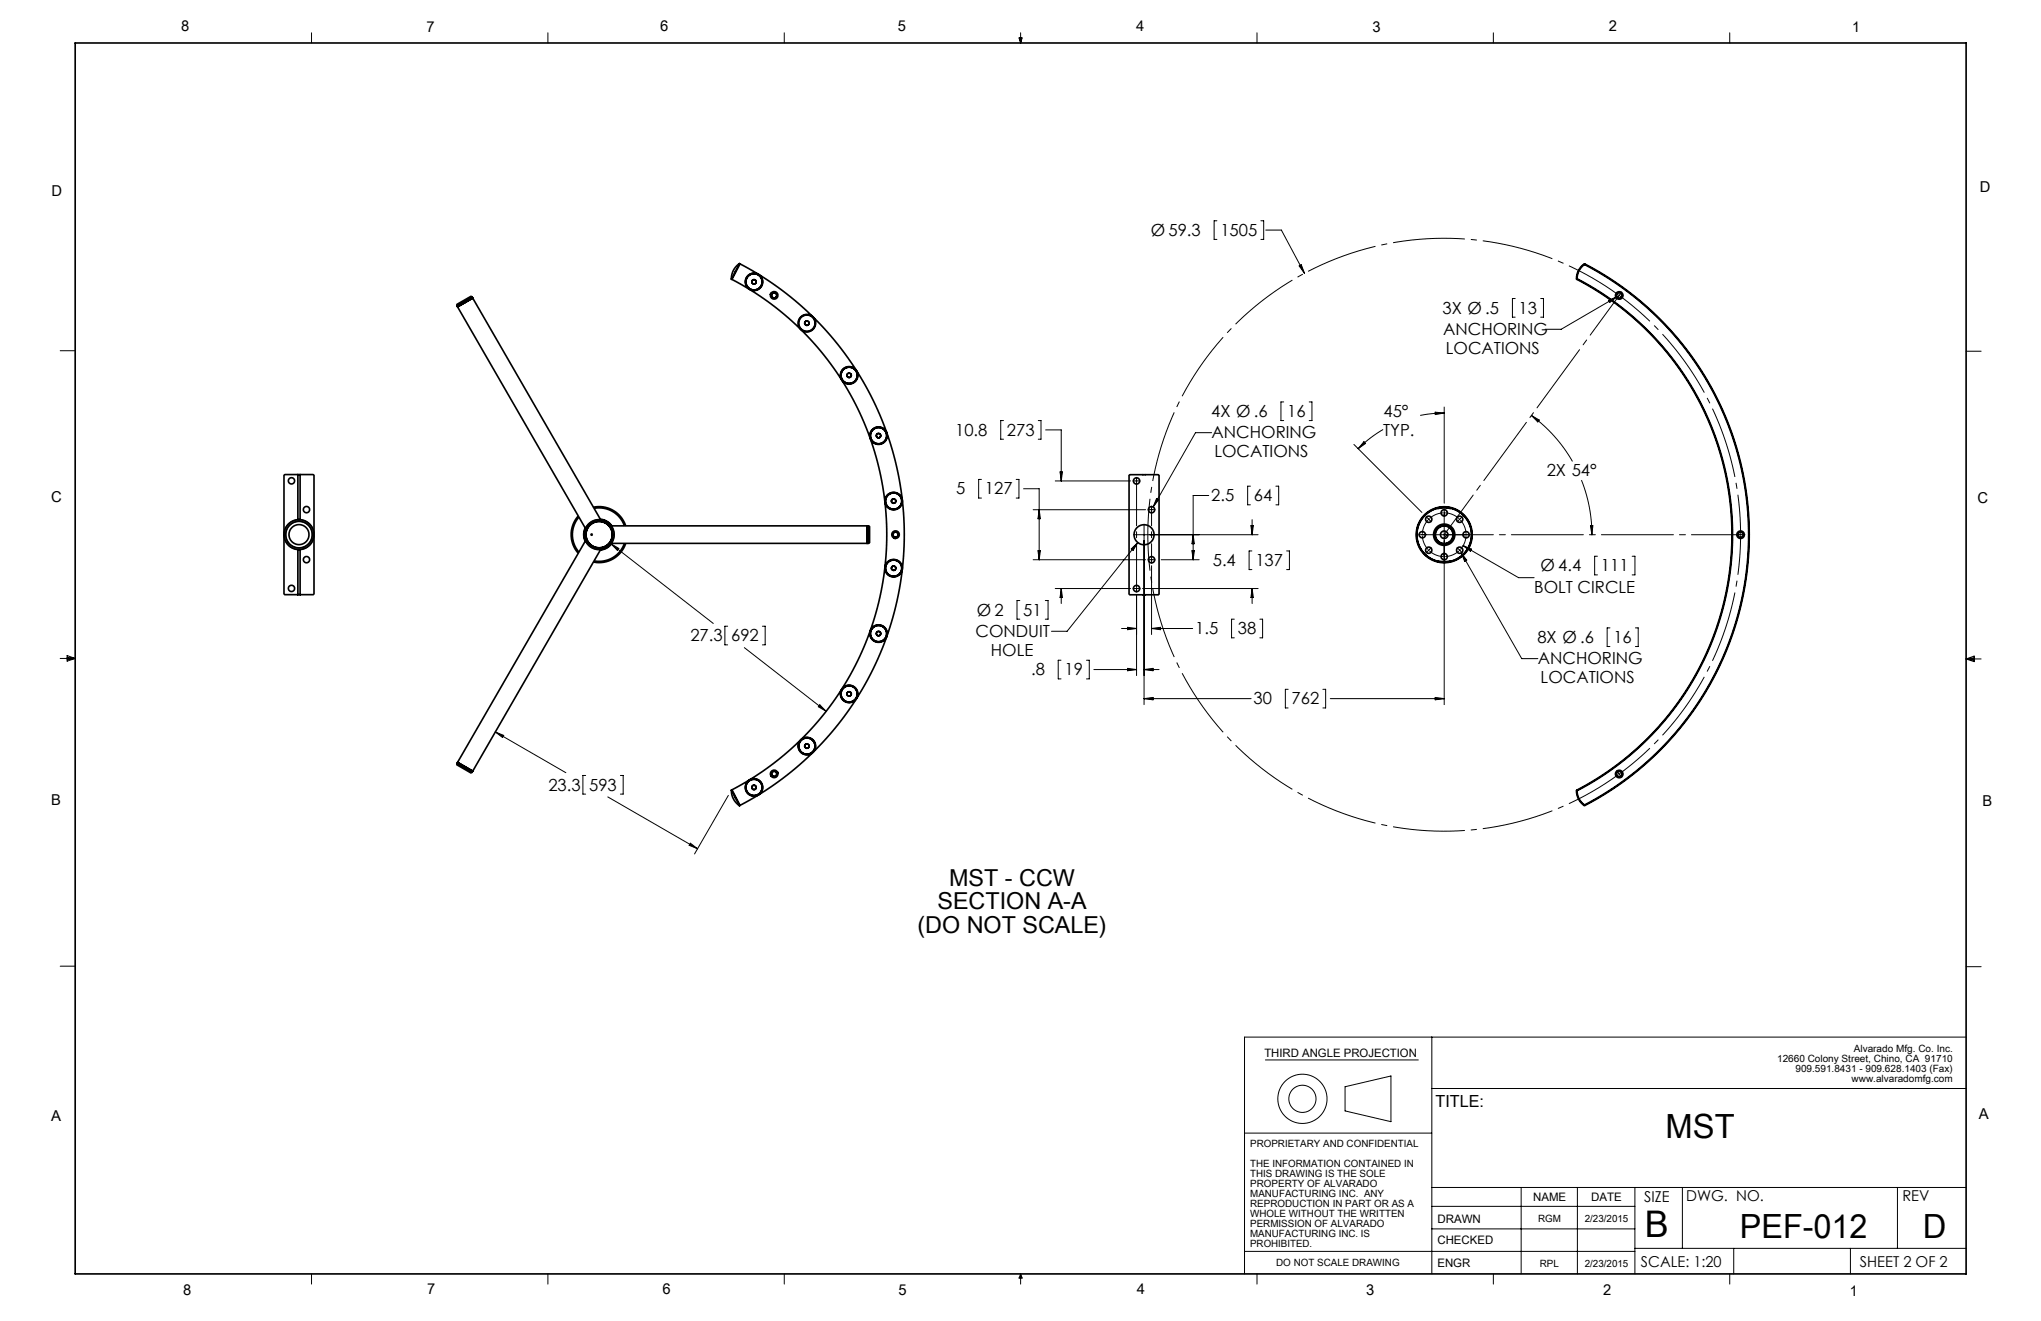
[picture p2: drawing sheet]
<svg xmlns="http://www.w3.org/2000/svg" width="432mm" height="279mm" viewBox="0 0 432 279" stroke-linecap="round" stroke-linejoin="round" font-family="sans-serif">
<path d="M300.9 113.3a4.6 4.6 0 0 0 1.2 2.9M302.1 110a4.6 4.6 0 0 0-1.2 2.9M302.4 116.5a4.6 4.6 0 0 0 2.9 1.2M305.3 108.5a4.6 4.6 0 0 0-2.9 1.2M305.8 117.7a4.6 4.6 0 0 0 2.9-1.2M308.7 109.7a4.6 4.6 0 0 0-2.9-1.2M309 116.2a4.6 4.6 0 0 0 1.2-2.9M310.2 112.9a4.6 4.6 0 0 0-1.2-2.9" fill="none" stroke="#000" stroke-width=".21" stroke-dasharray="15.2 1.3 1.3 1.3" stroke-linecap="butt"/>
<path d="M368.2 112.9a62.7 62.7 0 0 0-25.5-50.3M342.7 163.6a62.7 62.7 0 0 0 25.5-50.3" fill="none" stroke="#000" stroke-width=".21" stroke-dasharray="15.2 1.3 1.3 1.3" stroke-dashoffset="7" stroke-linecap="butt"/>
<path d="M342.4 62.4a62.7 62.7 0 0 0-99.6 50.7 62.7 62.7 0 0 0 99.6 50.7" fill="none" stroke="#000" stroke-width=".21" stroke-dasharray="15.2 1.3 1.3 1.3" stroke-dashoffset="3.1" stroke-linecap="butt"/>
<g fill="none" stroke="#000" stroke-width=".21">
<path d="M65.9 6.9v2.2M115.9 6.9v2.2M165.9 6.9v2.2M215.6 8h.6l-.3 1.1zM215.7 8l.2 1.1M215.9 6.9v2.2M216 8l-.1 1.1M265.9 6.9v2.2M315.9 6.9v2.2M365.9 6.9v2.2M161.3 59.2l-.1 .1M257.5 46.7h-.6v3.9h.6"/>
<path d="M266.8 46.7h.5v3.9h-.5M267.8 48.7h3.3l4.9 9.1M274.9 56.2l.4-.2 .7 1.8zM12.7 74.2h3.2M159.2 61.3l-.1 .1M169.2 69.2l-.1 .1M171.7 66.8l-.1 .1M178.6 77.9l-.5 .4M181.5 79.4l-.2 .2M320.6 63.1h-.6v4h.6M326 63.1h.5v4h-.5M340.3 63.5l1.8-.7-1.5 1.1z"/>
<path d="M342.1 62.8l-11.8 6.8h-3.4M342.4 62.7l-.4 .5M342.5 62.4l.2 .2M342.6 62.4l-.1 .2M343.1 61.8l-.4 .5M416 74.3h3.1M179.8 81.1l-.1 .1M185.2 93.7l-.1 .1M187.5 91.4l-.1 .1M212.3 89h-.6v3.9h.6M219.7 89h.5v3.9h-.5M221.2 90.9h3.3v10.8"/>
<path d="M224.3 99.8h.5l-.3 1.9zM256.3 91.5h-3.4l-8.9 15.7M271.6 85h-.6v4h.6M277 85h.6v4h-.6M286.4 94l14.4 14.4M288.6 93.4l.3 .4-1.6 1.1zM292.6 90.8a25.8 25.8 0 0 0-5.3 4.1M303.6 87.2l1.9 .2-1.9 .3zM305.5 87.4l-2.5 .1-2.5 .4M305.5 86.1v20.3M324 87.9a31.3 31.3 0 0 1 8.7 9.7M324 87.9l1.7 .9-.4 .4z"/>
<path d="M61 114.7l-.3 .2M64.6 115.6l-.7 .6M65.1 110.5l-.3 .3M66.4 113.8l-.7 .6M124.2 114.3l-.3 .2M127.1 115.9l-.4 .4M128.2 110.3l-.3 .2M129.3 115l1.6 1-.3 .4zM129.3 115l21.6 16.9M129.9 113l-.4 .4M189.2 107.7l-.2 .1M190.8 119.5l-.1 .1"/>
<path d="M190.9 105.9l-.1 .2M207.6 101.4h-.6v3.9h.6M215 101.4h.6v3.9h-.6M216.5 103.4h3.4v15M218.6 118.4h23.8M218.6 107.8h23.8M219.6 116.5h.5l-.2 1.9zM219.9 107.8l.2 1.9h-.5zM223.2 101.7h16M239.3 116.1l1.4-1.3-1 1.6zM239.7 101.7h.5M239.8 113.1h2"/>
<path d="M240.3 101.7h.3M240.5 101v.5M240.5 101.6v.2M240.7 101.7h.5M240.7 114.8l-14.9 18.7h-3.3M241.9 113.1h.2M242 110.9v2M242 113v.2M242 113.3v35.7M242.3 113.1h23.9M242.9 118.4h.5M242.9 107.8h.5"/>
<path d="M243.5 118.4h.2M243.5 107.8h.2M243.6 107v.6M243.6 107.7v.2M243.6 118.3v.2M243.6 118.6v.6M243.6 119.7v14.5M243.8 118.4h.6M243.8 107.8h.6M244.7 105.5l.4 .2-1.1 1.5zM245.7 118.4h8M252.2 116.5h.5l-.3 1.9z"/>
<path d="M252.4 113.1l.3 1.9h-.5zM255.7 104.8h-3.3v13.6M264.5 102.8h-.5v4h.5M264.6 111.2h.6l-.3 1.9zM264.9 116.5h-.6v4h.6M264.9 109.9v3.2M269.9 102.8h.6v4h-.6M272.2 116.5h.6v4h-.6M300.1 113.1h.6M300.8 113.1h.2M300.9 113v.2M301.1 113.1h4.2"/>
<path d="M301.7 109.3l.4 .4M302.1 116.5l-.4 .4M302.2 109.8l.1 .1M302.2 116.3l.1 .1M302.3 116.4h.1M302.3 116.4h-.1M302.3 116.3v.1M302.3 109.8l-.1 .1M302.4 110l.4 .4M302.8 115.8l-.4 .4M305.4 108.5h.2M305.4 117.7h.2"/>
<path d="M305.4 113.1h.2M305.5 107.7v.6M305.5 108.4v.2M305.5 108.7v4.2M305.5 113v.2M305.5 113.3v35.7M305.8 113.1h4.2M308.3 115.8l.4 .4M308.7 110l-.4 .4M308.7 109.8l.2 .1M308.7 116.3l.2 .1M308.9 116.3l-.2 .1"/>
<path d="M308.9 109.8l-.2 .1M309 116.5l.4 .4M309.1 116.9l1.2 1.6-.4 .2zM309.1 116.9l12.8 22.4h3.5M309.4 109.3l-.4 .4M309.5 115.4l1.8 .7-.2 .5zM309.5 115.4l11.8 6.8h3.3M310.1 113.1h.2M310.2 113v.2M310.4 113.1h.5M334.6 101.5a31.2 31.2 0 0 1 2.2 11.6M336.5 111.2h.5l-.2 1.9z"/>
<path d="M338 117.6h-.6v4h.6M345.3 117.6h.6v4h-.6M367.3 113.1h.7M368.1 113.1h.3M368.2 113v.2M368.5 113.1h.6M12.7 139.3h3.2M14.2 139l1.7 .3M14.2 138.7l1.7 .6-1.7 .5zM15.9 139.3l-1.7 .2M153.9 132.4h-.5v4h.5M157.5 137l17.3 13.4"/>
<path d="M161.3 132.4h.6v4h-.6M184.4 134.9l-.1 .1M186.9 132.4l-.1 .1M188.5 121.8l-.1 .1M215.8 127h-.6v4h.6M221.1 127h.6v4h-.6M223.2 124.5h16M224.5 139.6h-.6v4h.6M224.5 124.5l.3 1.9h-.5zM224.5 124.5v3.2M229.9 139.6h.5v4h-.5M237.3 132.9h3.2"/>
<path d="M238.5 132.7l2 .2-2 .3zM239.7 124.5h.5M240.3 124.5h.3M240.5 124.4v.2M240.5 124.7v.5M240.5 125.7v17.2M240.7 124.5h.5M241.7 124.5h24.5M243.6 132.9l1.9-.2v.5zM243.6 132.9h8.7M261.1 131h-.5v3.9h.5M264.9 124.5l.3 1.9h-.6z"/>
<path d="M264.9 124.5v3.2M266.5 131h.6v3.9h-.6M340.6 132.8h-.6v3.9h.6M346 132.8h.6v3.9h-.6M416 139.4h3.1M416 139.4l1.7-.6v1.1zM416 139.4l1.7 .2M417.7 139.1l-1.7 .3M104.8 154.8l14.9 8.6M104.8 154.8l1.8 .7-.3 .5zM169.4 158.9l-.1 .1M171.8 156.5l.1-.1-.1 .1"/>
<path d="M173.4 149.1l1.4 1.3-1.7-.9zM178.4 145.4l-.2 .1M179.8 148.5l-.1 .1M181.5 146.8l-.2 .1M231.4 141.6h9.1M238.5 141.4l2 .2-2 .3zM242 147.8l1.9-.3v.5zM242 141.6l1.9-.2v.5zM242 147.8h22.7M242 141.6h3.2M272.5 145.8h-.6v3.9h.6M279.9 145.8h.6v3.9h-.6"/>
<path d="M281.4 147.8h24.1M303.6 147.5l1.9 .3-1.9 .2zM123.9 164h-.6v4h.6M128.6 168.5l19 11M131.3 164h.5v4h-.5M146.1 178.3l1.5 1.2-1.8-.7zM154.1 168.2l-7.2 12.4M158 165.8l-.3 .3M159 164.8l-.2 .2M160.1 168.1l-.2 .2M161.3 167l-.2 .2M342 163l.4 .5"/>
<path d="M342.5 163.6l.1 .2M342.7 163.6l-.2 .2M342.7 163.9l.4 .5M12.7 204.4h3.2M302.9 219.4v50M416 204.5h3.1M416 219.4h-152.7v50M263.3 239.7h39.6M267.7 224.2h32.4M284.6 229.9l9.7-2.3v9.6l-9.7-2.2zM302.9 230.2h113.1M302.9 251.2h113.1"/>
<path d="M302.9 259.9h43M302.9 255.2h43M321.8 251.2v18.2M333.7 251.2v18.2M345.9 251.2v18.2M355.9 251.2v12.8M401.4 251.2v12.8M65.9 269.4v2.2M115.9 269.4v2.2M165.9 269.4v2.2M215.9 269.4v2.2M215.9 269.4l.3 .9h-.6z"/>
<path d="M263.3 264.7h82.6M265.9 269.4v2.2M315.9 269.4v2.2M345.9 264h70.1M365.9 269.4v2.2M366.8 264v5.4M391.5 264v5.4"/>
<circle cx="159.5" cy="59.6" r="1.73"/>
<circle cx="159.5" cy="59.6" r="1.85"/>
<circle cx="159.5" cy="59.6" r="1.71"/>
<circle cx="170.7" cy="68.4" r="1.71"/>
<circle cx="170.7" cy="68.4" r="1.85"/>
<circle cx="179.6" cy="79.4" r="1.73"/>
<circle cx="179.6" cy="79.4" r="1.85"/>
<circle cx="185.9" cy="92.1" r="1.73"/>
<circle cx="185.9" cy="92.1" r="1.85"/>
<circle cx="63.3" cy="113.1" r="2.8"/>
<circle cx="63.3" cy="113.1" r="3.2"/>
<circle cx="126.8" cy="113.1" r="2.8"/>
<circle cx="126.8" cy="113.1" r="3.2"/>
<circle cx="189.1" cy="106" r="1.73"/>
<circle cx="189.1" cy="106" r="1.85"/>
<circle cx="185.9" cy="134" r="1.73"/>
<circle cx="185.9" cy="134" r="1.85"/>
<circle cx="189.1" cy="120.2" r="1.73"/>
<circle cx="189.1" cy="120.2" r="1.85"/>
<circle cx="170.7" cy="157.8" r="1.73"/>
<circle cx="170.7" cy="157.8" r="1.85"/>
<circle cx="179.6" cy="146.8" r="1.73"/>
<circle cx="179.6" cy="146.8" r="1.85"/>
<circle cx="159.5" cy="166.5" r="1.71"/>
<circle cx="159.5" cy="166.5" r="1.73"/>
<circle cx="159.5" cy="166.5" r="1.85"/>
<circle cx="275.5" cy="232.4" r="5.2"/>
<circle cx="275.5" cy="232.4" r="2.88"/>
</g>
<g fill="none" stroke="#000" stroke-width=".35">
<path d="M15.9 9.1h400.1v260.3h-400.1zM154.7 59l.2 .1M154.9 59.1a60.9 60.9 0 0 1 0 108l1.7 3.2M156.4 55.7a3.9 3.9 0 0 0-1.7 3.3M156.4 55.7l.2 .1M156.4 55.7l-1.7 3.3M156.6 55.8a64.6 64.6 0 0 1 0 114.5M156.6 55.8l-1.7 3.3M333.6 59.1l.1-.1a61 61 0 0 1 0 108.2l-.1-.1M333.6 59.1a60.9 60.9 0 0 1 0 108M335.3 56a64.4 64.4 0 0 1 0 114.2v.1M335.3 55.9l-.1-.1a3.9 3.9 0 0 0-1.7 3.2l.2 .1"/>
<path d="M335.3 55.9a3.7 3.7 0 0 0-1.6 3.2M335.3 55.9a64.5 64.5 0 0 1 0 114.4M335.3 55.9v.1M96.7 64.7l27.1 47M99.9 62.8l-.4-.1-2.7 1.6-.1 .4M99.9 62.8l.1 .3M99.9 62.8l-3.2 1.9M100 63.1l27 46.7M100 63.1l-3.2 1.8M163.1 62l-.1 .4M60.2 100.5l6-.1 .2 .2v24.9l-.2 .3h-5.9l-.2-.2zM63 100.4v9.5h.5v-9.5"/>
<path d="M122.3 109.1a5.9 5.9 0 0 0 0 7.9M122.5 109.4a5.7 5.7 0 0 0 0 7.4M123.8 114.5l-27 46.7M123.8 114.5l.2 .1M123.8 111.6a3.3 3.3 0 0 0 0 2.9M124 111.6l-.2 .1M125.5 107.3a5.9 5.9 0 0 1 6.9 3.9M125.7 107.5a5.7 5.7 0 0 1 6.4 3.7M126.8 116.2l.2 .1M127 109.8a3.3 3.3 0 0 1 2.5 1.4M127 116.3l-27 46.8M127 109.8l-.2 .1"/>
<path d="M129.5 114.9a3.3 3.3 0 0 1-2.5 1.4M129.5 114.9h54.2M129.5 111.2h54.2M129.5 111.2v.2M129.5 114.7v.2M132.1 114.9a5.7 5.7 0 0 1-6.4 3.7M132.4 114.9a5.9 5.9 0 0 1-6.9 4M183.4 111.2v3.7M183.7 111.2l.3 .3v3.2l-.3 .2M183.7 111.2v3.7M189 113.7l.5 .2M238.9 100.5l6.1-.1 .2 .2v24.9l-.2 .3h-5.9l-.2-.2z"/>
<path d="M304.1 107.5a5.8 5.8 0 0 1 2.8-.1v.2a5.7 5.7 0 0 0-2.7 0zM304.2 107.5a5.8 5.8 0 0 0-4.4 5.6 5.8 5.8 0 0 0 4.4 5.6M304.2 118.6a5.7 5.7 0 0 0 2.7 0v.1a5.8 5.8 0 0 1-2.7 .1zM305.5 107.2v.1M305.5 118.9v.1M305.5 107.3a5.8 5.8 0 0 0-5.8 5.8 5.8 5.8 0 0 0 5.8 5.8M305.5 107.2a5.9 5.9 0 0 0-5.9 5.9 5.9 5.9 0 0 0 5.9 5.9M305.5 107.3a5.8 5.8 0 0 1 5.9 5.8 5.8 5.8 0 0 1-5.9 5.8M305.5 107.2a5.9 5.9 0 0 1 6 5.9 5.9 5.9 0 0 1-6 5.9M306.9 107.5a5.8 5.8 0 0 1 4.4 5.6 5.8 5.8 0 0 1-4.4 5.6M63 125.8v-9.5h.5v9.5M96.7 161.5l3.2 1.8"/>
<path d="M96.7 161.5l.1 .3 2.7 1.6 .4-.1M96.8 161.2l-.1 .3M96.8 161.2l3.2 1.9M100 163.1l-.1 .2M154.7 167.1l1.7 3.3M154.7 167.1a3.9 3.9 0 0 0 1.7 3.3M154.9 167.1h-.2M156.6 170.3l-.2 .1M163.1 164l.1 .2M164.4 163.2l.2 .4M333.7 167.1l-.2 .1a3.9 3.9 0 0 0 1.7 3.2l.1-.1M333.7 167.1a3.7 3.7 0 0 0 1.6 3.2"/>
<circle cx="159.5" cy="59.6" r="1.85"/>
<circle cx="159.5" cy="59.6" r="1.71"/>
<circle cx="159.5" cy="59.6" r="1.73"/>
<circle cx="159.5" cy="59.6" r=".46"/>
<circle cx="163.8" cy="62.5" r=".54"/>
<circle cx="163.8" cy="62.5" r=".79"/>
<circle cx="163.8" cy="62.5" r=".56"/>
<circle cx="170.7" cy="68.4" r="1.71"/>
<circle cx="170.7" cy="68.4" r="1.85"/>
<circle cx="170.7" cy="68.4" r=".46"/>
<circle cx="179.6" cy="79.4" r="1.85"/>
<circle cx="179.6" cy="79.4" r=".46"/>
<circle cx="179.6" cy="79.4" r="1.71"/>
<circle cx="342.6" cy="62.5" r=".54"/>
<circle cx="342.6" cy="62.5" r=".79"/>
<circle cx="185.9" cy="92.1" r="1.71"/>
<circle cx="185.9" cy="92.1" r=".46"/>
<circle cx="185.9" cy="92.1" r="1.85"/>
<circle cx="61.7" cy="101.7" r=".66"/>
<circle cx="63.3" cy="113.1" r="2.12"/>
<circle cx="63.3" cy="113.1" r="3.2"/>
<circle cx="63.3" cy="113.1" r="2.8"/>
<circle cx="64.8" cy="107.8" r=".66"/>
<circle cx="64.8" cy="118.4" r=".66"/>
<circle cx="125.2" cy="113.1" r=".13"/>
<circle cx="126.8" cy="113.1" r="3.2"/>
<circle cx="126.8" cy="113.1" r="2.8"/>
<circle cx="189.1" cy="106" r=".46"/>
<circle cx="189.1" cy="106" r="1.71"/>
<circle cx="189.1" cy="106" r="1.85"/>
<circle cx="189.5" cy="113.1" r=".54"/>
<circle cx="189.5" cy="113.1" r=".79"/>
<circle cx="189.5" cy="113.1" r=".56"/>
<circle cx="240.5" cy="101.7" r=".66"/>
<circle cx="242" cy="113.1" r="2.12"/>
<circle cx="243.6" cy="118.4" r=".66"/>
<circle cx="243.6" cy="107.8" r=".66"/>
<circle cx="300.9" cy="113.1" r=".66"/>
<circle cx="302.3" cy="109.8" r=".66"/>
<circle cx="302.3" cy="116.4" r=".66"/>
<circle cx="305.5" cy="113.1" r="1.94"/>
<circle cx="305.5" cy="113.1" r=".79"/>
<circle cx="305.5" cy="117.7" r=".66"/>
<circle cx="305.5" cy="113.1" r="2.25"/>
<circle cx="305.5" cy="108.5" r=".66"/>
<circle cx="305.5" cy="113.1" r="1.85"/>
<circle cx="308.8" cy="109.8" r=".66"/>
<circle cx="308.8" cy="116.4" r=".66"/>
<circle cx="310.2" cy="113.1" r=".66"/>
<circle cx="368.2" cy="113.1" r=".79"/>
<circle cx="368.2" cy="113.1" r=".54"/>
<circle cx="61.7" cy="124.5" r=".66"/>
<circle cx="185.9" cy="134" r="1.71"/>
<circle cx="185.9" cy="134" r="1.85"/>
<circle cx="185.9" cy="134" r=".46"/>
<circle cx="189.1" cy="120.2" r="1.71"/>
<circle cx="189.1" cy="120.2" r="1.85"/>
<circle cx="189.1" cy="120.2" r=".46"/>
<circle cx="240.5" cy="124.5" r=".66"/>
<circle cx="170.7" cy="157.8" r="1.71"/>
<circle cx="170.7" cy="157.8" r="1.85"/>
<circle cx="170.7" cy="157.8" r=".46"/>
<circle cx="179.6" cy="146.8" r=".46"/>
<circle cx="179.6" cy="146.8" r="1.85"/>
<circle cx="179.6" cy="146.8" r="1.71"/>
<circle cx="159.5" cy="166.5" r="1.73"/>
<circle cx="159.5" cy="166.5" r="1.85"/>
<circle cx="159.5" cy="166.5" r="1.71"/>
<circle cx="159.5" cy="166.5" r=".46"/>
<circle cx="163.8" cy="163.7" r=".54"/>
<circle cx="163.8" cy="163.7" r=".79"/>
<circle cx="163.8" cy="163.7" r=".56"/>
<circle cx="342.6" cy="163.7" r=".54"/>
<circle cx="342.6" cy="163.7" r=".79"/>
</g>
<path d="M342.6 62.5l-37.1 50.6M305.5 113.1h62.7" fill="none" stroke="#000" stroke-width=".21" stroke-dasharray="15.2 1.3 1.3 1.3" stroke-dashoffset="4.8"/>
<path d="M240.5 101.9v22.4" fill="none" stroke="#000" stroke-width=".21" stroke-dasharray="15.2 1.3 1.3 1.3" stroke-dashoffset="6"/>
<path d="M243.6 108v10.2" fill="none" stroke="#000" stroke-width=".21" stroke-dasharray="15.2 1.3 1.3 1.3" stroke-dashoffset="12.1"/>
<g fill="none" stroke="#000" stroke-width=".25">
<path d="M333.7 58.7l-.2 .1M336.1 56.2l-.1 .1M338.9 57.9l-.1 .1M341.7 59.6l-.1 .1M336.4 60.5h-.1M339.1 62.2l-.1 .1M342.8 63h.1M343.4 62.4l-.4 .3M344.3 66l-.1 .1M344.3 61.5l-.1 .1M346.7 68.1l-.1 .1M346.8 63.5l-.1 .1"/>
<path d="M349 70.3l-.1 .1M349.2 65.6l-.1 .1M351.2 72.6l-.1 .1M351.5 67.8l-.1 .1M353.2 75l-.1 .1M353.7 70.1l-.1 .1M355.1 77.6l-.1 .1M355.7 72.5l-.1 .1M357.7 75.1h-.1M359.5 77.7l-.1 .1M357 80.3l-.1 .1M358.6 83.1l-.1 .1"/>
<path d="M360.2 86l-.1 .1M361.2 80.5l-.1 .1M361.6 89.1l-.1 .1M362.8 83.4l-.1 .1M362.9 92.3l-.1 .1M364 95.7l-.1 .1M364.3 86.4l-.1 .1M364.9 99.2l-.1 .1M365.6 89.6l-.1 .1M366.8 92.9l-.1 .1M367.9 96.3l-.2 .1M368.7 99.9l-.1 .1"/>
<path d="M300 114.8l-.1 .1M301.6 108.7l-.5 .4M301.7 117.5v.1M304.5 114.7l-.2 .3M304.9 118.9l-.1 .1M306.3 112.9l-.9 1M307.3 107.5h-.1M307.4 111.8l-.2 .3M310 109.2v.1M311.4 112.3l-.1 .1M365.7 103l-.1 .1M366.2 106.9l-.1 .1"/>
<path d="M366.5 115.6l-.1 .2M366.5 111.1l-.1 .1M369 113.1l-.8 .8M369.4 103.7l-.1 .2M369.9 107.8l-.2 .1M370 116.6l-.2 .2M370.1 112.1l-.2 .1M360.5 139.6l-.3 .3M363.5 132.1l-.2 .2M365.2 125.9l-.2 .2M366.1 120.5l-.2 .2M366.9 133.2l-.2 .2"/>
<path d="M368.6 127l-.2 .2M369.5 121.6l-.1 .1M345.9 158.7l-1.2 1.2M352.4 152.2l-1.3 1.2M357 152.1l-.8 .7M363.9 140.7l-.3 .3M334.7 169.8l-.1 .1M345.2 163.8l-.7 .7"/>
</g>
<g fill="#000">
<path d="M336.5 111.2l.3 1.9 .2-1.9zM324 87.9l1.3 1.3 .4-.4zM303.6 87.2v.5l1.9-.3zM288.6 93.4l-1.3 1.5 1.6-1.1zM340.3 63.5l.3 .4 1.5-1.1zM309.5 115.4l1.6 1.2 .2-.5zM309.1 116.9l.8 1.8 .4-.2zM242 147.8l1.9 .2v-.5zM303.6 147.5v.5l1.9-.2zM274.9 56.2l1.1 1.6-.7-1.8zM242 141.6l1.9 .3v-.5zM238.5 141.4v.5l2-.3zM238.5 132.7v.5l2-.3zM243.6 132.9l1.9 .3v-.5zM252.4 113.1l-.2 1.9h.5zM252.2 116.5l.2 1.9 .3-1.9zM264.6 111.2l.3 1.9 .3-1.9zM264.9 124.5l-.3 1.9h.6zM219.6 116.5l.3 1.9 .2-1.9zM219.9 107.8l-.3 1.9h.5zM224.3 99.8l.2 1.9 .3-1.9zM224.5 124.5l-.2 1.9h.5zM244.7 105.5l-.7 1.7 1.1-1.5zM239.3 116.1l.4 .3 1-1.6z" fill-rule="evenodd"/>
<path d="M146.1 178.3l-.3 .5 1.8 .7zM104.8 154.8l1.5 1.2 .3-.5zM129.3 115l1.3 1.4 .3-.4zM173.4 149.1l-.3 .4 1.7 .9z" fill-rule="evenodd"/>
</g>
<text font-size="7.8" x="348" y="261.7">B</text>
<g font-size="7.1">
<text x="352.4" y="240.6">MST</text>
<text x="368.1" y="261.8">PEF-012</text>
<text x="406.8" y="261.8">D</text>
</g>
<g font-size="4.9">
<text x="200.8" y="187.4">MST - CCW</text>
<text x="194.1" y="197.3">(DO NOT SCALE)</text>
<text x="198.3" y="192.3">SECTION A-A</text>
</g>
<g font-size="3.5">
<text x="243.5" y="49.9">Ø 59.3</text>
<text x="258.2" y="49.9">1505</text>
<text x="305.2" y="66.3">3X Ø .5</text>
<text x="305.3" y="70.9">ANCHORING</text>
<text x="321.3" y="66.3">13</text>
<text x="305.9" y="74.8">LOCATIONS</text>
<text x="256.2" y="88.2">4X Ø .6</text>
<text x="272.3" y="88.2">16</text>
<text x="292.7" y="88.2">45°</text>
<text x="202.1" y="92.1">10.8</text>
<text x="213" y="92.1">273</text>
<text x="256.3" y="92.7">ANCHORING</text>
<text x="292.6" y="92.2">TYP.</text>
<text x="256.9" y="96.7">LOCATIONS</text>
<text x="327.2" y="100.8">2X 54°</text>
<text x="202.3" y="104.6">5</text>
<text x="208.4" y="104.6">127</text>
<text x="256.3" y="106">2.5</text>
<text x="265.3" y="106">64</text>
<text x="256.6" y="119.7">5.4</text>
<text x="265.6" y="119.7">137</text>
<text x="324.6" y="125.4">BOLT CIRCLE</text>
<text x="325.9" y="120.8">Ø 4.4</text>
<text x="338.7" y="120.8">111</text>
<text x="206.7" y="130.2">Ø 2</text>
<text x="216.5" y="130.2">51</text>
<text x="146.1" y="135.6">27.3</text>
<text x="154.7" y="135.6">692</text>
<text x="206.4" y="134.7">CONDUIT</text>
<text x="252.9" y="134.1">1.5</text>
<text x="261.9" y="134.1">38</text>
<text x="325.2" y="136">8X Ø .6</text>
<text x="341.3" y="136">16</text>
<text x="209.6" y="138.7">HOLE</text>
<text x="218.2" y="142.8">.8</text>
<text x="225.2" y="142.8">19</text>
<text x="325.4" y="140.5">ANCHORING</text>
<text x="265.2" y="149">30</text>
<text x="273.3" y="149">762</text>
<text x="325.9" y="144.5">LOCATIONS</text>
<text x="116" y="167.2">23.3</text>
<text x="124.6" y="167.2">593</text>
<text x="303.7" y="234.1">TITLE:</text>
</g>
<g font-size="3.2">
<text x="38.3" y="6.6">8</text>
<text x="90.2" y="6.7">7</text>
<text x="139.7" y="6.5">6</text>
<text x="190" y="6.5">5</text>
<text x="240.4" y="6.5">4</text>
<text x="290.4" y="6.7">3</text>
<text x="340.4" y="6.5">2</text>
<text x="391.9" y="6.7">1</text>
<text x="10.9" y="41.5">D</text>
<text x="418.9" y="40.7">D</text>
<text x="10.9" y="106.2">C</text>
<text x="418.4" y="106.4">C</text>
<text x="10.8" y="170.2">B</text>
<text x="419.4" y="170.5">B</text>
<text x="10.8" y="237.2">A</text>
<text x="418.6" y="236.7">A</text>
<text x="347.8" y="254.3">SIZE</text>
<text x="356.7" y="254">DWG. NO.</text>
<text x="402.5" y="254.1">REV</text>
<text x="347.2" y="268.1">SCALE: 1:20</text>
<text x="393.5" y="268.1">SHEET 2 OF 2</text>
<text x="38.8" y="273.8">8</text>
<text x="90.4" y="273.8">7</text>
<text x="140.2" y="273.8">6</text>
<text x="190.1" y="273.9">5</text>
<text x="240.5" y="273.8">4</text>
<text x="289" y="273.8">3</text>
<text x="339.1" y="273.8">2</text>
<text x="391.4" y="274.1">1</text>
</g>
<g font-size="2.5">
<text x="267.5" y="223.6">THIRD ANGLE PROJECTION</text>
<text x="324.3" y="254.1">NAME</text>
<text x="336.6" y="254.1">DATE</text>
<text x="304.1" y="258.6">DRAWN</text>
<text x="304.1" y="263.1">CHECKED</text>
<text x="304.1" y="268">ENGR</text>
</g>
<g font-size="2.1">
<text x="376" y="224.7">12660 Colony Street, Chino, CA 91710</text>
<text x="379.9" y="226.8">909.591.8431 - 909.628.1403 (Fax)</text>
<text x="392.2" y="222.6">Alvarado Mfg. Co. Inc.</text>
<text x="391.7" y="228.9">www.alvaradomfg.com</text>
<text x="264.5" y="242.5">PROPRIETARY AND CONFIDENTIAL</text>
<text x="264.5" y="246.7">THE INFORMATION CONTAINED IN</text>
<text x="264.5" y="248.8">THIS DRAWING IS THE SOLE</text>
<text x="264.5" y="251">PROPERTY OF ALVARADO</text>
<text x="264.5" y="253.1">MANUFACTURING INC. ANY</text>
<text x="264.5" y="255.2">REPRODUCTION IN PART OR AS A</text>
<text x="264.5" y="257.3">WHOLE WITHOUT THE WRITTEN</text>
<text x="264.5" y="259.4">PERMISSION OF ALVARADO</text>
<text x="264.5" y="261.5">MANUFACTURING INC. IS</text>
<text x="264.5" y="263.7">PROHIBITED.</text>
<text x="325.4" y="258.5">RGM</text>
<text x="335.3" y="258.5">2/23/2015</text>
<text x="270" y="267.7">DO NOT SCALE DRAWING</text>
<text x="325.8" y="267.9">RPL</text>
<text x="335.3" y="267.9">2/23/2015</text>
</g>
</svg>
